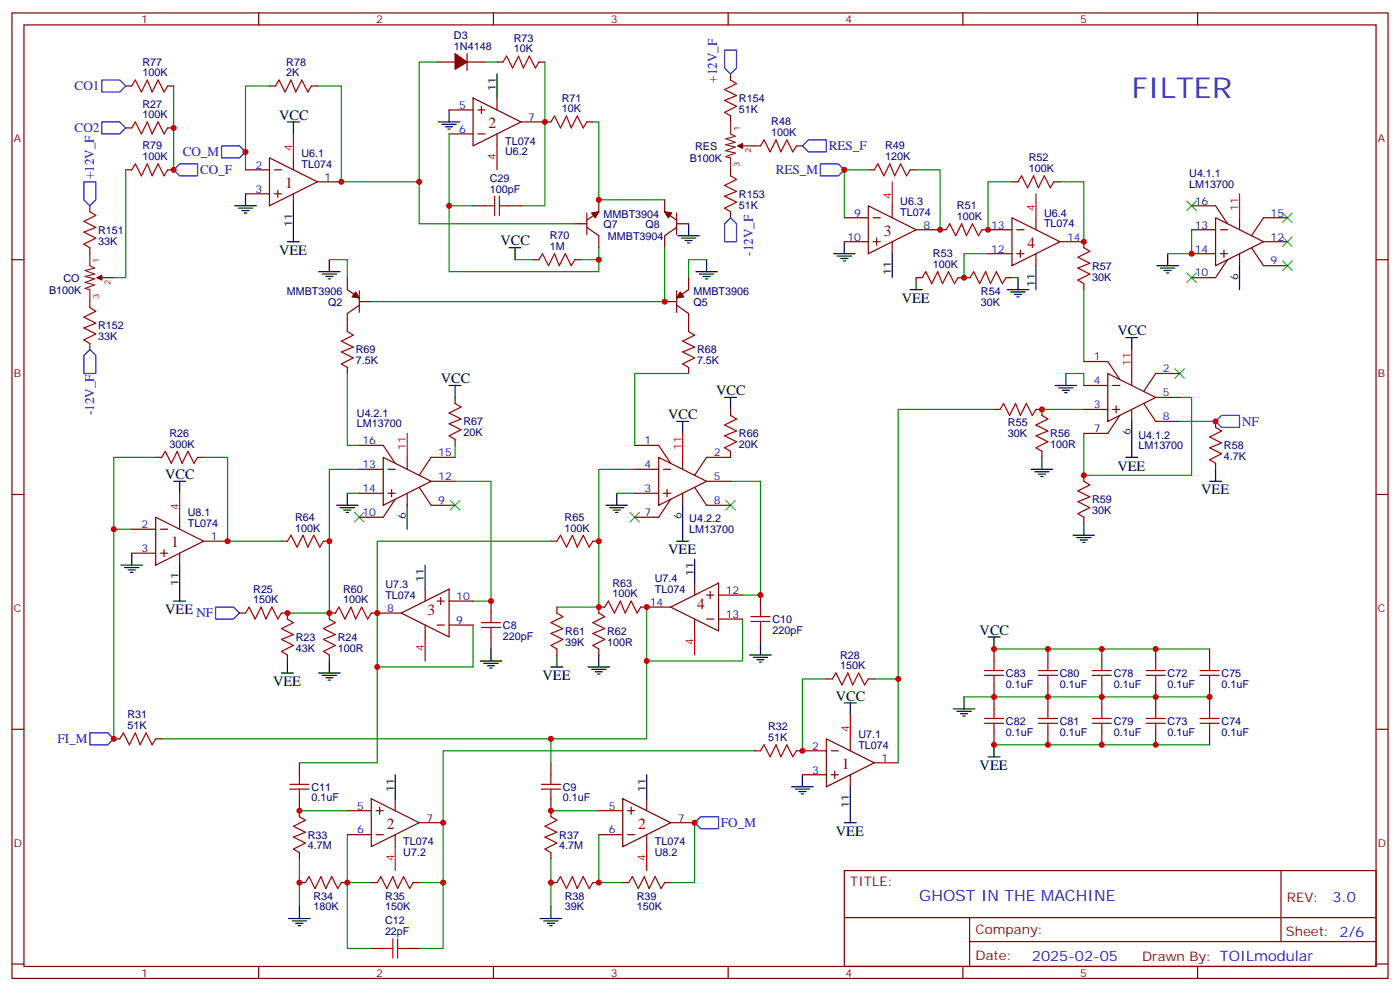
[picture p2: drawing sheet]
<svg xmlns="http://www.w3.org/2000/svg" width="412mm" height="292mm" viewBox="0 0 412 292" stroke-linecap="round" stroke-linejoin="round" font-family="sans-serif">
<g fill="none" stroke="#870000" stroke-width=".35">
<path d="M3.5 3.8h405.4v284.3h-405.4zM7.1 7.3h398.2v277.3h-398.2zM76.2 3.8v3.5M128.8 18.3h5.3M137.6 18.3h5.3M137.6 15.8v4.9M145.3 3.8v3.5M146.4 18.3h1.8M158.7 18.3h1.8M214.5 3.8v3.5M283.6 3.8v3.5M352.8 3.8v3.5"/>
<path d="M37 25.3h1.8M37 37.7h1.8M49.4 25.3h1.8M49.4 37.7h1.8M79.4 25.3h1.7M91.7 25.3h1.8M132.3 39.4h7M132.3 32.4h7M139.3 28.9l14.2 7-14.2 7.1zM140.8 39.4h2.1M140.8 32.4h2.1M141.8 31.3v2.1"/>
<path d="M146.4 28.9v3.5M146.4 39.4v3.6M153.5 35.9h8.8M172.9 35.9h1.7M215.2 21.8v1.8M215.2 34.1v1.8M37 50h1.8M49.4 50h1.8M72.3 50h7.1M72.3 57.1h7.1M79.4 46.5l14.1 7.1-14.1 7zM80.8 50h2.1"/>
<path d="M80.8 57.1h2.1M81.8 56v2.1M86.4 46.5v3.5M86.4 57.1v3.5M93.5 53.6h7M176.4 58.8v3.6l-3.5 2.4M195.8 58.8v3.6l3.5 2.4M215.2 50v1.8M218.7 43h5.3M234.6 43h1.8M255.8 50h1.7M268.1 50h1.8"/>
<path d="M298.1 53.6h1.8M310.4 53.6h1.8M3.5 76.5h3.6M26.5 60.6v1.8M26.5 73v1.7M139.3 60.6h3.6M149.9 60.6h3.6M157 76.5h1.7M169.3 76.5h1.8M169.3 65.9h3.6M172.9 67l3.5 2.4v3.6M172.9 62.7v6.4"/>
<path d="M199.3 65.9h3.5M199.3 62.7v6.4M199.3 67l-3.5 2.4v3.6M215.2 62.4v1.7M248.7 64.1h7.1M248.7 71.2h7.1M255.8 60.6l14.1 7.1-14.1 7zM257.2 64.1h2.1M257.2 71.2h2.1M258.2 70.1v2.1M262.8 60.6v3.5M262.8 71.2v3.5"/>
<path d="M269.9 67.7h8.8M289.3 67.7h8.8M291 74.7h7.1M298.1 64.1l14.1 7.1-14.1 7zM299.5 67.7h2.1M299.5 74.7h2.1M300.6 73.7v2.1M305.2 64.1v3.6M305.2 74.7v3.5M312.2 71.2h7.1v1.8M351 67.7h7.1M351 60.6h7.1l3.5 5.3"/>
<path d="M351 74.7h7.1M358.1 64.1l14.1 7.1-14.1 7zM359.5 67.7h2.1M359.5 74.7h2.1M360.5 73.7v2.1M361.6 76.5l-3.5 5.3h-7.1M365.1 64.1v3.6M365.1 74.7v3.5M368.7 73l3.5 5.2h7M372.2 71.2h7M379.2 64.1h-7l-3.5 5.3M405.3 76.5h3.6"/>
<path d="M26.5 88.8v1.8M30 81.8h3.5M102.3 81.8v3.5l3.5 2.5M105.8 89.9l-3.5 2.5v5.2M105.8 85.7v6.3M105.8 88.8h3.6M195.8 88.8h3.5M199.3 89.9l3.5 2.5v5.2M199.3 85.7v6.3M202.8 81.8v3.5l-3.5 2.5M269.9 81.8h1.7M282.2 81.8h3.6"/>
<path d="M296.3 81.8h1.8M319.3 83.5v1.8M26.5 101.2v1.7M102.3 108.2v1.8M134.1 117.1v1.7M202.8 108.2v1.8M319.3 113.5h7M319.3 106.5h7l3.5 5.3M326.3 110l14.1 7.1-14.1 7zM327.7 113.5h2.1M328.8 119.5v2.1M333.4 110v3.5"/>
<path d="M336.9 118.8l3.5 5.3h7.1M340.4 117.1h7.1M347.5 110h-7.1l-3.5 5.3M45.9 134.7h1.7M58.2 134.7h1.8M105.8 138.2h7.1M105.8 131.2h7.1l3.5 5.3M112.9 134.7l14.1 7-14.1 7.1zM114.3 138.2h2.1M119.9 134.7v3.5M134.1 134.7h-7.1l-3.5 5.3M134.1 129.4v1.8"/>
<path d="M187 138.2h7M187 131.2h7l3.6 5.3M194 134.7l14.1 7-14.1 7.1zM195.4 138.2h2.2M201.1 134.7v3.5M215.2 132.9v1.8h-7.1l-3.5 5.3M215.2 120.6v1.7M292.8 120.6h1.8M305.2 120.6h1.7v1.7M306.9 132.9v1.8M319.3 140v1.7M319.3 120.6h7"/>
<path d="M327.7 120.6h2.1M329.8 122.3l-3.5 5.3h-7M333.4 120.6v3.5M358.1 124.1v1.8M358.1 136.5v1.7M3.5 145.6h3.6M38.8 155.9h7.1M45.9 152.3l14.1 7.1-14.1 7zM47.3 155.9h2.1M52.9 152.3v3.6M60 159.4h7M82.9 159.4h1.8"/>
<path d="M95.2 159.4h1.8M105.8 145.3h7.1M114.3 145.3h2.1M115.4 144.2v2.1M116.4 147l-3.5 5.3h-7.1M119.9 145.3v3.5M123.5 143.5l3.5 5.3h7.1M127 141.7h7.1M162.3 159.4h1.7M174.6 159.4h1.8M187 145.3h7M195.4 145.3h2.2"/>
<path d="M196.5 144.2v2.1M197.6 147l-3.6 5.3h-7M201.1 145.3v3.5M204.6 143.5l3.5 5.3h7.1M208.1 141.7h7.1M319.3 152.3v1.8M405.3 145.6h3.6M38.8 162.9h7.1M47.3 162.9h2.1M48.3 161.9v2.1M52.9 162.9v3.5M125.2 173.5v3.5"/>
<path d="M128.8 177h2.1M129.8 176v2.1M132.3 177h7M144.6 177v3.6M164 178.8v1.8M178.2 178.8h-1.8v1.8M188.7 178.8h8.9M197.6 178.8l14.1-7.1v14.1zM204.6 171.7v3.6M208.1 175.3h2.2M209.2 174.2v2.1M211.7 175.3h7"/>
<path d="M224 175.3v3.5M70.6 180.6h1.7M82.9 180.6h1.8v1.7M84.7 192.9v1.8M97 192.9v1.8M98.8 180.6h-1.8v1.7M109.4 180.6h8.8M118.2 180.6l14.1-7.1v14.1zM125.2 184.1v3.5M128.8 184.1h2.1M132.3 184.1h7M144.6 187.6v3.5"/>
<path d="M164 191.1v1.8M176.4 191.1v1.8M204.6 182.3v3.5M208.1 182.3h2.2M211.7 182.3h7M224 185.8v3.6M243.4 200h1.8M255.8 200h1.7M292.8 191.1v3.6M308.7 191.1v3.6M324.6 191.1v3.6M340.4 191.1v3.6"/>
<path d="M356.3 191.1v3.6M3.5 214.8h3.6M33.5 217.6h1.8M45.9 217.6h1.7M243.4 217.6l14.1 7-14.1 7.1zM250.5 217.6v3.5M292.8 201.7v7.1M292.8 215.8v3.6M308.7 201.7v7.1M308.7 215.8v3.6M324.6 201.7v7.1M324.6 215.8v3.6"/>
<path d="M340.4 201.7v7.1M340.4 215.8v3.6M356.3 201.7v7.1M356.3 215.8v3.6M405.3 214.8h3.6M88.2 224.6v3.6M88.2 235.2v5.3M102.3 238.8h7.1M109.4 235.2l14.1 7.1-14.1 7zM110.8 238.8h2.1M111.8 237.7v2.1M116.4 235.2v3.6"/>
<path d="M162.3 224.6v3.6M162.3 235.2v5.3M176.4 238.8h7M183.4 235.2l14.2 7.1-14.2 7zM184.9 238.8h2.1M185.9 237.7v2.1M190.5 235.2v3.6M222.2 221.1h1.8M234.6 221.1h8.8M236.4 228.2h7M244.8 221.1h2.1M244.8 228.2h2.1"/>
<path d="M245.9 227.1v2.1M250.5 228.2v3.5M257.5 224.6h7.1M88.2 259.9h1.8M88.2 251.1v1.8M100.5 259.9h1.8M102.3 245.8h7.1M109.4 259.9h1.7M110.8 245.8h2.1M116.4 245.8v3.5M121.7 259.9h1.8M123.5 242.3h7"/>
<path d="M162.3 259.9h1.7M162.3 251.1v1.8M174.6 259.9h1.8M176.4 245.8h7M183.4 259.9h1.8M184.9 245.8h2.1M190.5 245.8v3.5M195.8 259.9h1.8M197.6 242.3h7M248.7 256.4h156.6v28.2h-156.6zM377.3 256.4v20.9M109.4 279.3h3.5"/>
<path d="M119.9 279.3h3.6M248.7 270.2h156.5M285.6 277.3h119.6M285.6 270.2v14.2M3.5 283.9h3.6M76.2 284.6v3.5M145.3 284.6v3.5M214.5 284.6v3.5M283.6 284.6v3.5M352.8 284.6v3.5M405.3 283.9h3.6"/>
</g>
<g fill="none" stroke="#000" stroke-width=".35">
<path d="M84.7 35.9h3.5M86.4 35.9v3.5M129.1 35.9h6.4M130.2 36.6h4.2M131.2 37.3h2.1M131.9 38h.7M132.3 32.4v3.5M146.4 21.8v7.1M72.3 57.1v3.5M69.1 60.6h6.4M70.2 61.3h4.2M71.3 62h2.1"/>
<path d="M72 62.7h.7M84.7 71.2h3.5M86.4 60.6v10.6M97 76.5v3.5M149.9 73h3.6M151.7 73v3.5M199.7 69.4h6.3M200.7 70.1h4.3M201.8 70.8h2.1M202.5 71.5h.7M202.8 65.9v3.5M208.1 76.5v3.5"/>
<path d="M245.5 74.7h6.4M246.6 75.4h4.2M247.6 76.1h2.2M248.4 76.8h.7M248.7 71.2v3.5M262.8 74.7v7.1M305.2 78.2v7.1M340.8 78.2h6.3M341.8 79h4.3M342.9 79.7h2.1M344 74.7v3.5M365.1 78.2v7.1"/>
<path d="M93.8 80h6.4M94.9 80.7h4.2M96 81.4h2.1M96.7 82.1h.7M205 80h6.3M206 80.7h4.3M207.1 81.4h2.1M207.8 82.1h.7M268.1 85.3h3.5M269.9 81.8v3.5M296.7 85.3h6.3M297.7 86h4.3"/>
<path d="M298.8 86.7h2.1M299.5 87.4h.7M299.9 81.8v3.5M331.6 99.4h3.5M333.4 99.4v3.5M343.6 80.4h.7M132.3 113.5h3.5M134.1 113.5v3.6M213.4 117.1h3.6M215.2 117.1v3.5M310.8 113.5h6.3M311.9 114.2h4.2"/>
<path d="M312.9 114.9h2.1M313.6 115.6h.7M314 110v3.5M199.3 124.1h3.5M201.1 124.1v3.5M303.7 138.2h6.4M304.8 138.9h4.2M305.9 139.6h2.1M306.9 134.7v3.5M331.6 134.7h3.5M333.4 124.1v10.6M358.1 138.2v3.5"/>
<path d="M51.2 141.7h3.5M52.9 141.7v3.6M99.1 148.8h6.4M100.2 149.5h4.2M101.2 150.2h2.2M102 150.9h.7M102.3 145.3v3.5M119.9 148.8v7.1M178.5 148.8h6.4M179.6 149.5h4.2M180.6 150.2h2.1M181.3 150.9h.7"/>
<path d="M181.7 145.3v3.5M199.3 159.4h3.5M201.1 148.8v10.6M306.6 140.3h.7M316.1 157.6h6.3M317.1 158.3h4.3M318.2 159h2.1M318.9 159.7h.7M319.3 154.1v3.5M356.3 141.7h3.5M35.6 166.4h6.4M36.7 167.1h4.2"/>
<path d="M37.7 167.9h2.2M38.5 168.6h.7M38.8 162.9v3.5M51.2 177h3.5M52.9 166.4v10.6M125.2 166.4v7.1M204.6 164.7v7M82.9 198.2h3.5M84.7 194.7v3.5M93.8 198.2h6.4M94.9 198.9h4.2M96 199.6h2.1"/>
<path d="M97 194.7v3.5M141.5 194.7h6.3M142.5 195.4h4.3M143.6 196.1h2.1M144.3 196.8h.7M144.6 191.1v3.6M162.3 196.4h3.5M164 192.9v3.5M173.2 196.4h6.4M174.3 197.1h4.2M175.3 197.8h2.1M176 198.5h.7"/>
<path d="M176.4 192.9v3.5M220.8 192.9h6.4M221.9 193.6h4.2M223 194.3h2.1M223.7 195h.7M224 189.4v3.5M291 187.6h3.6M292.8 187.6v3.5M96.7 200.3h.7M248.7 207h3.5M250.5 207v3.5M280.8 208.8h6.4"/>
<path d="M281.9 209.5h4.2M282.9 210.2h2.1M283.6 210.9h.7M284 205.2v3.6M292.8 219.4v3.5M116.4 228.2v7M190.5 228.2v7M233.2 231.7h6.3M234.2 232.4h4.3M235.3 233.1h2.1M236 233.8h.7M236.4 228.2v3.5"/>
<path d="M250.5 231.7v10.6M291 222.9h3.6M248.7 242.3h3.5M85 270.5h6.4M86.1 271.2h4.2M87.1 271.9h2.2M87.8 272.6h.7M88.2 267v3.5M159.1 270.5h6.4M160.2 271.2h4.2M161.2 271.9h2.1M161.9 272.6h.7"/>
<path d="M162.3 267v3.5"/>
</g>
<g fill="none" stroke="#00f" stroke-width=".35">
<path d="M213.4 14.7h3.6v5.3l-1.8 1.8-1.8-1.8zM30 23.6h5.3l1.7 1.7-1.7 1.8h-5.3zM30 35.9h5.3l1.7 1.8-1.7 1.7h-5.3zM24.7 53.6h3.5v5.2l-1.7 1.8-1.8-1.8zM51.2 50l1.7-1.7h5.3v3.5h-5.3zM65.3 43h5.3l1.7 1.7-1.7 1.8h-5.3zM236.4 43l1.7-1.8h5.3v3.5h-5.3zM241.7 48.3h5.2l1.8 1.7-1.8 1.8h-5.2zM215.2 64.1l1.8 1.8v5.3h-3.6v-5.3zM26.5 102.9l1.7 1.8v5.3h-3.5v-5.3zM358.1 124.1l1.7-1.8h5.3v3.6h-5.3zM63.5 178.8h5.3l1.8 1.8-1.8 1.7h-5.3z"/>
<path d="M26.5 215.8h5.2l1.8 1.8-1.8 1.8h-5.2zM204.6 242.3l1.8-1.8h5.3v3.6h-5.3z"/>
</g>
<g fill="none" stroke="#a10000" stroke-width=".35">
<path d="M148.2 18.3l1-1.8 1.8 3.5 1.8-3.5 1.4 3.5 1.7-3.5 1.8 3.5 1-1.7M38.8 25.3l1.1-1.7 1.7 3.5 1.8-3.5 1.4 3.5 1.8-3.5 1.7 3.5 1.1-1.8M38.8 37.7l1.1-1.8 1.7 3.5 1.8-3.5 1.4 3.5 1.8-3.5 1.7 3.5 1.1-1.7M81.1 25.3l1.1-1.7 1.8 3.5 1.7-3.5 1.4 3.5 1.8-3.5 1.8 3.5 1-1.8M162.3 35.9l1-1.8 1.8 3.6 1.8-3.6 1.4 3.6 1.7-3.6 1.8 3.6 1.1-1.8M215.2 23.6l1.8 1-3.6 1.8 3.6 1.8-3.6 1.4 3.6 1.7-3.6 1.8 1.8 1M38.8 50l1.1-1.7 1.7 3.5 1.8-3.5 1.4 3.5 1.8-3.5 1.7 3.5 1.1-1.8M145.7 57.8v5.6M147.1 57.8v5.6M215.2 51.8l1.8 1-3.6 1.8 3.6 1.8-3.6 1.4 3.6 1.7-3.6 1.8 1.8 1.1M224 43l1.1-1.8 1.7 3.5 1.8-3.5 1.4 3.5 1.8-3.5 1.7 3.5 1.1-1.7M257.5 50l1.1-1.7 1.7 3.5 1.8-3.5 1.4 3.5 1.8-3.5 1.8 3.5 1-1.8"/>
<path d="M299.9 53.6l1-1.8 1.8 3.5 1.7-3.5 1.5 3.5 1.7-3.5 1.8 3.5 1-1.7M26.5 62.4l1.7 1-3.5 1.8 3.5 1.8-3.5 1.4 3.5 1.7-3.5 1.8 1.8 1.1M142.9 60.6h2.8M147.1 60.6h2.8M158.7 76.5l1.1-1.8 1.8 3.5 1.7-3.5 1.4 3.5 1.8-3.5 1.8 3.5 1-1.7M278.7 67.7l1.1-1.8 1.7 3.5 1.8-3.5 1.4 3.5 1.8-3.5 1.7 3.5 1.1-1.7M319.3 73l1.7 1-3.5 1.8 3.5 1.7-3.5 1.5 3.5 1.7-3.5 1.8 1.8 1M26.5 90.6l1.7 1.1-3.5 1.7 3.5 1.8-3.5 1.4 3.5 1.8-3.5 1.7 1.8 1.1M102.3 97.6l1.8 1.1-3.6 1.8 3.6 1.7-3.6 1.4 3.6 1.8-3.6 1.8 1.8 1M202.8 97.6l1.8 1.1-3.5 1.8 3.5 1.7-3.5 1.4 3.5 1.8-3.5 1.8 1.7 1M271.6 81.8l1.1-1.8 1.8 3.5 1.7-3.5 1.4 3.5 1.8-3.5 1.8 3.5 1-1.7M285.8 81.8l1-1.8 1.8 3.5 1.7-3.5 1.4 3.5 1.8-3.5 1.8 3.5 1-1.7"/>
<path d="M134.1 118.8l1.7 1.1-3.5 1.7 3.5 1.8-3.5 1.4 3.5 1.8-3.5 1.7 1.8 1.1M47.6 134.7l1.1-1.8 1.7 3.6 1.8-3.6 1.4 3.6 1.8-3.6 1.7 3.6 1.1-1.8M215.2 122.3l1.8 1.1-3.6 1.8 3.6 1.7-3.6 1.4 3.6 1.8-3.6 1.8 1.8 1M294.6 120.6l1-1.8 1.8 3.5 1.8-3.5 1.4 3.5 1.7-3.5 1.8 3.5 1.1-1.7M306.9 122.3l1.8 1.1-3.5 1.8 3.5 1.7-3.5 1.4 3.5 1.8-3.5 1.8 1.7 1M358.1 125.9l1.7 1-3.5 1.8 3.5 1.8-3.5 1.4 3.5 1.7-3.5 1.8 1.8 1.1M84.7 159.4l1-1.8 1.8 3.5 1.8-3.5 1.4 3.5 1.7-3.5 1.8 3.5 1-1.7M164 159.4l1.1-1.8 1.8 3.5 1.7-3.5 1.4 3.5 1.8-3.5 1.8 3.5 1-1.7M319.3 141.7l1.7 1.1-3.5 1.8 3.5 1.7-3.5 1.4 3.5 1.8-3.5 1.8 1.8 1M178.2 178.8l1-1.8 1.8 3.6 1.7-3.6 1.4 3.6 1.8-3.6 1.8 3.6 1-1.8M224 178.8v2.8M72.3 180.6l1.1-1.8 1.7 3.5 1.8-3.5 1.4 3.5 1.8-3.5 1.7 3.5 1.1-1.7"/>
<path d="M84.7 182.3l1.7 1.1-3.5 1.7 3.5 1.8-3.5 1.4 3.5 1.8-3.5 1.7 1.8 1.1M97 182.3l1.8 1.1-3.6 1.7 3.6 1.8-3.6 1.4 3.6 1.8-3.6 1.7 1.8 1.1M98.8 180.6l1-1.8 1.8 3.5 1.8-3.5 1.4 3.5 1.7-3.5 1.8 3.5 1.1-1.7M141.8 183.4h5.7M141.8 184.8h5.7M144.6 180.6v2.8M144.6 184.8v2.8M164 180.6l1.8 1-3.5 1.8 3.5 1.7-3.5 1.4 3.5 1.8-3.5 1.8 1.7 1M176.4 180.6l1.8 1-3.6 1.8 3.6 1.7-3.6 1.4 3.6 1.8-3.6 1.8 1.8 1M221.2 181.6h5.6M221.2 183h5.6M224 183v2.8"/>
<path d="M245.2 200l1-1.8 1.8 3.5 1.8-3.5 1.4 3.5 1.7-3.5 1.8 3.5 1.1-1.7M290 197.5h5.6M290 198.9h5.6M292.8 194.7v2.8M292.8 198.9v2.8M305.9 197.5h5.6M305.9 198.9h5.6M308.7 194.7v2.8M308.7 198.9v2.8M321.7 197.5h5.7M321.7 198.9h5.7M324.6 194.7v2.8"/>
<path d="M324.6 198.9v2.8M337.6 197.5h5.7M337.6 198.9h5.7M340.4 194.7v2.8M340.4 198.9v2.8M353.5 197.5h5.6M353.5 198.9h5.6M356.3 194.7v2.8M356.3 198.9v2.8M35.3 217.6l1-1.8 1.8 3.6 1.8-3.6 1.4 3.6 1.7-3.6 1.8 3.6 1.1-1.8M290 211.6h5.6M290 213h5.6"/>
<path d="M292.8 208.8v2.8M292.8 213v2.8M305.9 211.6h5.6M305.9 213h5.6M308.7 208.8v2.8M308.7 213v2.8M321.7 211.6h5.7M321.7 213h5.7M324.6 208.8v2.8M324.6 213v2.8M337.6 211.6h5.7M337.6 213h5.7"/>
<path d="M340.4 208.8v2.8M340.4 213v2.8M353.5 211.6h5.6M353.5 213h5.6M356.3 208.8v2.8M356.3 213v2.8M85.4 231h5.6M85.4 232.4h5.6M88.2 228.2v2.8M88.2 232.4v2.8M159.5 231h5.6M159.5 232.4h5.6"/>
<path d="M162.3 228.2v2.8M162.3 232.4v2.8M224 221.1l1.1-1.7 1.7 3.5 1.8-3.5 1.4 3.5 1.8-3.5 1.7 3.5 1.1-1.8M88.2 240.5l1.8 1.1-3.6 1.7 3.6 1.8-3.6 1.4 3.6 1.8-3.6 1.7 1.8 1.1M90 259.9l1-1.7 1.8 3.5 1.7-3.5 1.5 3.5 1.7-3.5 1.8 3.5 1-1.8M111.1 259.9l1.1-1.7 1.7 3.5 1.8-3.5 1.4 3.5 1.8-3.5 1.7 3.5 1.1-1.8M162.3 240.5l1.7 1.1-3.5 1.7 3.5 1.8-3.5 1.4 3.5 1.8-3.5 1.7 1.8 1.1M164 259.9l1.1-1.7 1.8 3.5 1.7-3.5 1.4 3.5 1.8-3.5 1.8 3.5 1-1.8M185.2 259.9l1.1-1.7 1.7 3.5 1.8-3.5 1.4 3.5 1.8-3.5 1.7 3.5 1.1-1.8M112.9 279.3h2.8M115.7 276.5v5.7M117.1 279.3h2.8"/>
<path d="M117.1 276.5v5.7"/>
</g>
<g fill="none" stroke="#008700" stroke-width=".35">
<path d="M128.8 18.3h-5.3v47.6h45.8M142.9 18.3h3.5M160.5 18.3v42.3h-7M51.2 25.3v24.7M79.4 25.3h-7.1v24.7M93.5 25.3h7v28.3h23M132.3 39.4v21.2h7M174.6 35.9h1.8v22.9h19.4M37 50v31.8h-3.5M255.8 50h-7.1v14.1M269.9 50h7v17.7M298.1 53.6h-7.1v14.1"/>
<path d="M312.2 53.6h7.1v17.6M97 76.5h5.3v5.3M132.3 60.6v19.4h44.1v-7M151.7 76.5h5.3M171.1 76.5h5.3M195.8 73v15.8h-86.4M208.1 76.5h-5.3v5.3M291 74.7h-7v7.1M351 67.7v7h-7M298.1 81.8h1.8M319.3 85.3v21.2M102.3 110v21.2h3.5"/>
<path d="M202.8 110h-15.8v21.2M314 110h5.3v3.5M347.5 117.1h3.5v22.9h-31.7v-12.4M45.9 134.7h-12.4v82.9M60 134.7h7v24.7h15.9M105.8 138.2h-8.8v42.4h-12.3M134.1 131.2v3.5M187 138.2h-10.6v40.6h-12.4M292.8 120.6h-28.2v79.4M306.9 120.6h12.4M347.5 124.1h10.6M33.5 155.9h5.3"/>
<path d="M102.3 145.3h3.5M134.1 141.7h10.5v35.3h-5.3M162.3 159.4h-51.2v37h28.2v-12.3M181.7 145.3h5.3M215.2 141.7h8.8v33.6h-5.3M190.5 178.8v15.9h28.2v-12.4M111.1 196.4v28.2h-22.9M190.5 194.7v22.9h-142.9M243.4 200h-7v21.1M257.5 200h7.1v24.6M292.8 191.1h63.5M162.3 217.6v7"/>
<path d="M284 205.2h72.3M292.8 219.4h63.5M88.2 238.8h14.1M162.3 238.8h14.1M222.2 221.1h-91.7v38.8h-7M88.2 252.9v14.1M102.3 259.9v19.4h7.1M102.3 245.8v14.1h7.1M130.5 259.9v19.4h-7M162.3 252.9v14.1M176.4 245.8v14.1h7M204.6 242.3v17.6h-7"/>
</g>
<g fill="#870000" stroke="#870000" stroke-width=".35">
<path d="M134.1 15.8l3.5 2.5-3.5 2.1z"/>
<path d="M174.3 62.7l2.1-.3-1.1 1.7z"/>
<path d="M195.8 62.4l2.1 .3-1.1 1.4z"/>
<path d="M104.8 86l1 1.8-2.1-.4z"/>
<path d="M200.4 86l1 1.4-2.1 .4z"/>
<path d="M28.6 81.8l1.4-.7v1.4z"/>
<path d="M217.3 43l1.4-.7v1.4z"/>
</g>
<g fill="none" stroke="#3c3" stroke-width=".35">
<path d="M349.6 59.2l2.8 2.8M352.4 59.2l-2.8 2.8M377.8 62.7l2.8 2.8M377.8 69.8l2.8 2.8M377.8 76.8l2.8 2.9M380.6 76.8l-2.8 2.9M380.6 62.7l-2.8 2.8M380.6 69.8l-2.8 2.8M349.6 80.4l2.8 2.8M352.4 80.4l-2.8 2.8M346.1 108.6l2.8 2.8M348.9 108.6l-2.8 2.8"/>
<path d="M104.4 150.9l2.8 2.8M107.2 150.9l-2.8 2.8M132.6 147.4l2.9 2.8M135.5 147.4l-2.9 2.8M185.6 150.9l2.8 2.8M188.4 150.9l-2.8 2.8M213.8 147.4l2.8 2.8M216.6 147.4l-2.8 2.8"/>
</g>
<path d="M215.2 35.9v3.5l1.4 .7-2.8 .8 2.8 1-2.8 .7 2.8 .7-2.8 1.1 2.8 .7-2.8 1 1.4 .4v3.5M217.3 43h1.4M26.5 74.7v3.5l1.4 .8-2.9 .7 2.9 1-2.9 .7 2.9 .7-2.9 1.1 2.9 .7-2.9 1 1.5 .4v3.5M28.6 81.8h1.4" fill="none" stroke="#8c2424" stroke-width=".35"/>
<g fill="none" stroke="#f00" stroke-width=".35">
<path d="M86.4 39.4v7.1M146.4 43v7M262.8 53.6v7M305.2 57.1v7M365.1 57.1v7M333.4 102.9v7.1M119.9 127.6v7.1M201.1 127.6v7.1M52.9 145.3v7M125.2 187.6v7.1M204.6 185.8v7.1M250.5 210.5v7.1"/>
<path d="M116.4 249.3v7.1M190.5 249.3v7.1"/>
</g>
<g fill="#c00">
<circle cx="284" cy="81.8" r=".88"/>
<circle cx="162.3" cy="259.9" r=".88"/>
<circle cx="176.4" cy="259.9" r=".88"/>
<circle cx="130.5" cy="259.9" r=".88"/>
<circle cx="102.3" cy="259.9" r=".88"/>
<circle cx="88.2" cy="259.9" r=".88"/>
<circle cx="190.5" cy="194.7" r=".88"/>
<circle cx="97" cy="180.6" r=".88"/>
<circle cx="84.7" cy="180.6" r=".88"/>
<circle cx="176.4" cy="178.8" r=".88"/>
<circle cx="111.1" cy="180.6" r=".88"/>
<circle cx="176.4" cy="76.5" r=".88"/>
<circle cx="132.3" cy="60.6" r=".88"/>
<circle cx="160.5" cy="35.9" r=".88"/>
<circle cx="123.5" cy="53.6" r=".88"/>
<circle cx="176.4" cy="58.8" r=".88"/>
<circle cx="97" cy="159.4" r=".88"/>
<circle cx="195.8" cy="88.8" r=".88"/>
<circle cx="306.9" cy="120.6" r=".88"/>
<circle cx="358.1" cy="124.1" r=".88"/>
<circle cx="319.3" cy="140" r=".88"/>
<circle cx="162.3" cy="238.8" r=".88"/>
<circle cx="162.3" cy="217.6" r=".88"/>
<circle cx="88.2" cy="238.8" r=".88"/>
<circle cx="111.1" cy="196.4" r=".88"/>
<circle cx="292.8" cy="219.4" r=".88"/>
<circle cx="292.8" cy="191.1" r=".88"/>
<circle cx="340.4" cy="219.4" r=".88"/>
<circle cx="324.6" cy="219.4" r=".88"/>
<circle cx="308.7" cy="219.4" r=".88"/>
<circle cx="340.4" cy="191.1" r=".88"/>
<circle cx="324.6" cy="191.1" r=".88"/>
<circle cx="308.7" cy="191.1" r=".88"/>
<circle cx="340.4" cy="205.2" r=".88"/>
<circle cx="356.3" cy="205.2" r=".88"/>
<circle cx="324.6" cy="205.2" r=".88"/>
<circle cx="308.7" cy="205.2" r=".88"/>
<circle cx="292.8" cy="205.2" r=".88"/>
<circle cx="100.5" cy="53.6" r=".88"/>
<circle cx="276.9" cy="67.7" r=".88"/>
<circle cx="319.3" cy="71.2" r=".88"/>
<circle cx="291" cy="67.7" r=".88"/>
<circle cx="236.4" cy="221.1" r=".88"/>
<circle cx="130.5" cy="242.3" r=".88"/>
<circle cx="190.5" cy="178.8" r=".88"/>
<circle cx="67" cy="159.4" r=".88"/>
<circle cx="351" cy="74.7" r=".88"/>
<circle cx="144.6" cy="177" r=".88"/>
<circle cx="224" cy="175.3" r=".88"/>
<circle cx="264.6" cy="200" r=".88"/>
<circle cx="176.4" cy="159.4" r=".88"/>
<circle cx="204.6" cy="242.3" r=".88"/>
<circle cx="248.7" cy="50" r=".88"/>
<circle cx="51.2" cy="37.7" r=".88"/>
<circle cx="51.2" cy="50" r=".88"/>
<circle cx="72.3" cy="44.7" r=".88"/>
<circle cx="33.5" cy="155.9" r=".88"/>
<circle cx="33.5" cy="217.6" r=".88"/>
</g>
<text font-size="8.5" fill="#00f" x="333.4" y="28.9">FILTER</text>
<g font-size="4.6" fill="#800">
<text x="143.9" y="37.7">2</text>
<text x="84" y="55.3">1</text>
<text x="260.3" y="69.4">3</text>
<text x="302.7" y="73">4</text>
<text x="50.4" y="161.1">1</text>
<text x="205.3" y="179.4">4</text>
<text x="125.9" y="181.1">3</text>
<text x="248" y="226.4">1</text>
<text x="113.9" y="244.1">2</text>
<text x="188" y="244.1">2</text>
</g>
<text font-size="4.6" fill="#00f" x="270.8" y="265.4">GHOST IN THE MACHINE</text>
<g font-size="4.2">
<text x="82.2" y="35.2">VCC</text>
<text x="82.2" y="75.1">VEE</text>
<text x="147.5" y="72.2">VCC</text>
<text x="265.6" y="89.2">VEE</text>
<text x="329.1" y="98.7">VCC</text>
<text x="129.8" y="112.8">VCC</text>
<text x="211" y="116.3">VCC</text>
<text x="196.8" y="123.4">VCC</text>
<text x="48.7" y="141">VCC</text>
<text x="329.1" y="138.6">VEE</text>
<text x="353.8" y="145.6">VEE</text>
<text x="196.8" y="163.3">VEE</text>
<text x="48.7" y="180.9">VEE NF</text>
<text x="288.6" y="186.9">VCC</text>
<text x="80.4" y="202.1">VEE</text>
<text x="159.8" y="200.3">VEE</text>
<text x="246.2" y="206.3">VCC</text>
<text x="288.6" y="226.8">VEE</text>
<text x="246.2" y="246.2">VEE</text>
</g>
<g font-size="4.2" fill="#00f">
<text x="392.5" y="265.7">3.0</text>
<text x="304" y="283">2025-02-05</text>
</g>
<g font-size="3.9" fill="#00f">
<text x="22" y="26.6">CO1</text>
<text x="211.1" y="24.3" transform="rotate(-90 211.1 24.3)">+12V_F</text>
<text x="22" y="38.9">CO2</text>
<text x="53.8" y="46">CO_M</text>
<text x="244.1" y="44.2">RES_F</text>
<text x="27.6" y="52.8" transform="rotate(-90 27.6 52.8)">+12V_F</text>
<text x="58.9" y="51.1">CO_F</text>
<text x="228.5" y="51.3">RES_M</text>
<text x="221.7" y="75.3" transform="rotate(-90 221.7 75.3)">-12V_F</text>
<text x="27.7" y="122.3" transform="rotate(-90 27.7 122.3)">-12V_F</text>
<text x="365.9" y="125.4">NF</text>
<text x="16.9" y="218.9">FI_M</text>
<text x="212.4" y="243.5">FO_M</text>
</g>
<g font-size="3.9" fill="#800">
<text x="250.5" y="261">TITLE:</text>
<text x="379.1" y="265.7">REV:</text>
<text x="287.4" y="275.2">Company:</text>
<text x="378.7" y="275.8">Sheet: 2/6</text>
<text x="287.4" y="282.9">Date:</text>
<text x="336.4" y="282.9">Drawn By: TOILmodular</text>
</g>
<g font-size="3.2" fill="#800">
<text x="41.6" y="6.8">1</text>
<text x="110.8" y="6.8">2</text>
<text x="179.9" y="6.8">3</text>
<text x="249.1" y="6.8">4</text>
<text x="318.2" y="6.8">5</text>
<text x="4.1" y="41.9">A</text>
<text x="405.9" y="41.9">A</text>
<text x="4.1" y="111.1">B</text>
<text x="405.9" y="111.1">B</text>
<text x="4.1" y="180.2">C</text>
<text x="405.9" y="180.2">C</text>
<text x="4.1" y="249.3">D</text>
<text x="405.9" y="249.3">D</text>
<text x="41.6" y="287.6">1</text>
<text x="110.8" y="287.6">2</text>
<text x="179.9" y="287.6">3</text>
<text x="249.1" y="287.6">4</text>
<text x="318.2" y="287.6">5</text>
</g>
<g font-size="3.2" fill="#000080">
<text x="133.7" y="11.6">D3</text>
<text x="133.7" y="14.7">1N4148</text>
<text x="151.4" y="15.5">10K</text>
<text x="151.4" y="12.3">R73</text>
<text x="42" y="22.5">100K</text>
<text x="42" y="19.3">R77</text>
<text x="84.3" y="22.5">2K</text>
<text x="84.3" y="19.3">R78</text>
<text x="165.5" y="29.9">R71</text>
<text x="217.7" y="30">R154</text>
<text x="42" y="34.9">100K</text>
<text x="42" y="31.7">R27</text>
<text x="165.5" y="33.1">10K</text>
<text x="217.7" y="33.2">51K</text>
<text x="227.2" y="40.1">100K</text>
<text x="227.2" y="37">R48</text>
<text x="42" y="47.2">100K</text>
<text x="42" y="44">R79</text>
<text x="88.8" y="46.2">U6.1</text>
<text x="148.8" y="42.6">TL074</text>
<text x="148.8" y="45.8">U6.2</text>
<text x="203.2" y="47.6">B100K</text>
<text x="204.8" y="44.1">RES</text>
<text x="260.7" y="47.2">120K</text>
<text x="260.7" y="44">R49</text>
<text x="303" y="47.5">R52</text>
<text x="88.8" y="49.4">TL074</text>
<text x="144.3" y="53.6">C29</text>
<text x="303" y="50.7">100K</text>
<text x="350.3" y="52.1">U4.1.1</text>
<text x="144.3" y="56.7">100pF</text>
<text x="217.7" y="58.2">R153</text>
<text x="350.3" y="55.3">LM13700</text>
<text x="177.8" y="64.1">MMBT3904</text>
<text x="217.7" y="61.4">51K</text>
<text x="265.2" y="63.5">TL074</text>
<text x="265.2" y="60.3">U6.3</text>
<text x="281.9" y="64.8">100K</text>
<text x="281.9" y="61.7">R51</text>
<text x="307.5" y="63.8">U6.4</text>
<text x="28.9" y="68.8">R151</text>
<text x="161.9" y="70.5">R70</text>
<text x="177.8" y="67.2">Q7</text>
<text x="179.1" y="70.6">MMBT3904</text>
<text x="190.1" y="67.2">Q8</text>
<text x="307.5" y="67">TL074</text>
<text x="28.9" y="72">33K</text>
<text x="161.9" y="73.7">1M</text>
<text x="274.8" y="75.8">R53</text>
<text x="18.7" y="82.9">CO</text>
<text x="274.8" y="79">100K</text>
<text x="321.7" y="82.6">30K</text>
<text x="321.7" y="79.4">R57</text>
<text x="14.5" y="86.4">B100K</text>
<text x="84.5" y="87">MMBT3906</text>
<text x="204.3" y="87">MMBT3906</text>
<text x="289" y="90">30K</text>
<text x="289" y="86.8">R54</text>
<text x="96.7" y="90.2">Q2</text>
<text x="204.3" y="90.2">Q5</text>
<text x="28.9" y="100.2">33K</text>
<text x="28.9" y="97">R152</text>
<text x="104.8" y="107.3">7.5K</text>
<text x="104.8" y="104.1">R69</text>
<text x="205.3" y="107.3">7.5K</text>
<text x="205.3" y="104.1">R68</text>
<text x="105.1" y="125.9">LM13700</text>
<text x="105.1" y="122.7">U4.2.1</text>
<text x="136.5" y="125.2">R67</text>
<text x="296.9" y="125.6">R55</text>
<text x="49.9" y="131.9">300K</text>
<text x="49.9" y="128.7">R26</text>
<text x="136.5" y="128.5">20K</text>
<text x="217.7" y="132">20K</text>
<text x="217.7" y="128.8">R66</text>
<text x="296.9" y="128.8">30K</text>
<text x="309.4" y="132">100R</text>
<text x="309.4" y="128.8">R56</text>
<text x="335.3" y="129.1">U4.1.2</text>
<text x="335.3" y="132.3">LM13700</text>
<text x="360.5" y="135.5">4.7K</text>
<text x="360.5" y="132.3">R58</text>
<text x="321.7" y="148.2">R59</text>
<text x="55.3" y="155.2">TL074</text>
<text x="55.3" y="152">U8.1</text>
<text x="86.9" y="153.4">R64</text>
<text x="166.3" y="153.4">R65</text>
<text x="203" y="153.8">U4.2.2</text>
<text x="321.7" y="151.4">30K</text>
<text x="86.9" y="156.6">100K</text>
<text x="166.3" y="156.6">100K</text>
<text x="203" y="157">LM13700</text>
<text x="113.5" y="173.2">U7.3</text>
<text x="180.4" y="172.8">R63</text>
<text x="192.9" y="171.4">U7.4</text>
<text x="74.6" y="177.7">150K</text>
<text x="74.6" y="174.6">R25</text>
<text x="101" y="177.7">100K</text>
<text x="101" y="174.6">R60</text>
<text x="113.5" y="176.4">TL074</text>
<text x="180.4" y="176">100K</text>
<text x="192.9" y="174.6">TL074</text>
<text x="148.2" y="185.2">C8</text>
<text x="227.5" y="183.4">C10</text>
<text x="87.1" y="192">43K</text>
<text x="87.1" y="188.7">R23</text>
<text x="99.5" y="192">100R</text>
<text x="99.5" y="188.7">R24</text>
<text x="148.2" y="188.4">220pF</text>
<text x="166.5" y="190.2">39K</text>
<text x="166.5" y="187">R61</text>
<text x="178.9" y="190.2">100R</text>
<text x="178.9" y="187">R62</text>
<text x="227.5" y="186.6">220pF</text>
<text x="247.5" y="197.1">150K</text>
<text x="247.5" y="194">R28</text>
<text x="296.3" y="202.5">0.1uF</text>
<text x="296.3" y="199.3">C83</text>
<text x="312.2" y="202.5">0.1uF</text>
<text x="312.2" y="199.3">C80</text>
<text x="328.1" y="202.5">0.1uF</text>
<text x="328.1" y="199.3">C78</text>
<text x="344" y="202.5">0.1uF</text>
<text x="344" y="199.3">C72</text>
<text x="359.8" y="202.5">0.1uF</text>
<text x="359.8" y="199.3">C75</text>
<text x="37.5" y="214.8">51K</text>
<text x="37.5" y="211.6">R31</text>
<text x="226.3" y="215.1">R32</text>
<text x="296.3" y="213.4">C82</text>
<text x="312.2" y="213.4">C81</text>
<text x="328.1" y="213.4">C79</text>
<text x="344" y="213.4">C73</text>
<text x="359.8" y="213.4">C74</text>
<text x="226.3" y="218.3">51K</text>
<text x="252.9" y="220.5">TL074</text>
<text x="252.9" y="217.3">U7.1</text>
<text x="296.3" y="216.6">0.1uF</text>
<text x="312.2" y="216.6">0.1uF</text>
<text x="328.1" y="216.6">0.1uF</text>
<text x="344" y="216.6">0.1uF</text>
<text x="359.8" y="216.6">0.1uF</text>
<text x="91.7" y="232.8">C11</text>
<text x="165.8" y="232.8">C9</text>
<text x="91.7" y="236">0.1uF</text>
<text x="165.8" y="236">0.1uF</text>
<text x="90.7" y="250.1">4.7M</text>
<text x="90.7" y="247">R33</text>
<text x="118.8" y="248.9">TL074</text>
<text x="164.7" y="250.1">4.7M</text>
<text x="164.7" y="247">R37</text>
<text x="192.9" y="248.9">TL074</text>
<text x="118.8" y="252.2">U7.2</text>
<text x="192.9" y="252.2">U8.2</text>
<text x="92.3" y="268.1">180K</text>
<text x="92.3" y="265">R34</text>
<text x="113.5" y="268.1">150K</text>
<text x="113.5" y="265">R35</text>
<text x="166.4" y="268.1">39K</text>
<text x="166.4" y="265">R38</text>
<text x="187.6" y="268.1">150K</text>
<text x="187.6" y="265">R39</text>
<text x="113.4" y="275.4">22pF</text>
<text x="113.4" y="272.2">C12</text>
</g>
<g font-size="3.2">
<text x="146" y="26.7" transform="rotate(-90 146 26.7)">11</text>
<text x="86.1" y="66.8" transform="rotate(-90 86.1 66.8)">11</text>
<text x="262.5" y="80.9" transform="rotate(-90 262.5 80.9)">11</text>
<text x="364.8" y="82.4" transform="rotate(-90 364.8 82.4)">6</text>
<text x="304.8" y="84.4" transform="rotate(-90 304.8 84.4)">11</text>
<text x="333" y="128.2" transform="rotate(-90 333 128.2)">6</text>
<text x="119.6" y="152.9" transform="rotate(-90 119.6 152.9)">6</text>
<text x="200.7" y="152.9" transform="rotate(-90 200.7 152.9)">6</text>
<text x="52.6" y="172.6" transform="rotate(-90 52.6 172.6)">11</text>
<text x="124.9" y="171.4" transform="rotate(-90 124.9 171.4)">11</text>
<text x="204.3" y="169.6" transform="rotate(-90 204.3 169.6)">11</text>
<text x="116.1" y="233.1" transform="rotate(-90 116.1 233.1)">11</text>
<text x="190.1" y="233.1" transform="rotate(-90 190.1 233.1)">11</text>
<text x="250.1" y="237.9" transform="rotate(-90 250.1 237.9)">11</text>
</g>
<g font-size="3.2" fill="#00f">
<text x="135.2" y="32">5</text>
<text x="155.6" y="35.6">7</text>
<text x="135.2" y="39.1">6</text>
<text x="75.2" y="49.7">2</text>
<text x="95.6" y="53.2">1</text>
<text x="75.2" y="56.7">3</text>
<text x="251.6" y="63.8">9</text>
<text x="351.9" y="60.3">16</text>
<text x="374.3" y="63.8">15</text>
<text x="249.6" y="70.8">10</text>
<text x="272" y="67.3">8</text>
<text x="291.9" y="67.3">13</text>
<text x="314.3" y="70.8">14</text>
<text x="351.9" y="67.3">13</text>
<text x="374.3" y="70.8">12</text>
<text x="291.9" y="74.4">12</text>
<text x="351.9" y="74.4">14</text>
<text x="374.3" y="77.9">9</text>
<text x="351.9" y="81.4">10</text>
<text x="322.2" y="106.1">1</text>
<text x="322.2" y="113.2">4</text>
<text x="342.5" y="109.6">2</text>
<text x="342.5" y="116.7">5</text>
<text x="322.2" y="120.2">3</text>
<text x="342.5" y="123.8">8</text>
<text x="106.7" y="130.8">16</text>
<text x="189.9" y="130.8">1</text>
<text x="322.2" y="127.3">7</text>
<text x="106.7" y="137.9">13</text>
<text x="129.1" y="134.3">15</text>
<text x="189.9" y="137.9">4</text>
<text x="210.3" y="134.3">2</text>
<text x="129.1" y="141.4">12</text>
<text x="210.3" y="141.4">5</text>
<text x="106.7" y="144.9">14</text>
<text x="129.1" y="148.4">9</text>
<text x="189.9" y="144.9">3</text>
<text x="210.3" y="148.4">8</text>
<text x="41.7" y="155.5">2</text>
<text x="106.7" y="152">10</text>
<text x="189.9" y="152">7</text>
<text x="62.1" y="159">1</text>
<text x="41.7" y="162.6">3</text>
<text x="134.4" y="176.7">10</text>
<text x="191.4" y="178.4">14</text>
<text x="213.8" y="174.9">12</text>
<text x="114" y="180.2">8</text>
<text x="134.4" y="183.7">9</text>
<text x="213.8" y="182">13</text>
<text x="239.3" y="220.8">2</text>
<text x="239.3" y="227.8">3</text>
<text x="259.6" y="224.3">1</text>
<text x="105.2" y="238.4">5</text>
<text x="179.3" y="238.4">5</text>
<text x="105.2" y="245.5">6</text>
<text x="125.6" y="241.9">7</text>
<text x="179.3" y="245.5">6</text>
<text x="199.7" y="241.9">7</text>
</g>
<g font-size="3.2" fill="#f00">
<text x="86.1" y="44.4" transform="rotate(-90 86.1 44.4)">4</text>
<text x="146" y="47.1" transform="rotate(-90 146 47.1)">4</text>
<text x="262.5" y="58.5" transform="rotate(-90 262.5 58.5)">4</text>
<text x="304.8" y="62" transform="rotate(-90 304.8 62)">4</text>
<text x="364.8" y="62" transform="rotate(-90 364.8 62)">11</text>
<text x="333" y="107.9" transform="rotate(-90 333 107.9)">11</text>
<text x="119.6" y="132.6" transform="rotate(-90 119.6 132.6)">11</text>
<text x="200.7" y="132.6" transform="rotate(-90 200.7 132.6)">11</text>
<text x="52.6" y="150.2" transform="rotate(-90 52.6 150.2)">4</text>
<text x="124.9" y="191.7" transform="rotate(-90 124.9 191.7)">4</text>
<text x="204.3" y="190" transform="rotate(-90 204.3 190)">4</text>
<text x="250.1" y="215.5" transform="rotate(-90 250.1 215.5)">4</text>
<text x="116.1" y="253.5" transform="rotate(-90 116.1 253.5)">4</text>
<text x="190.1" y="253.5" transform="rotate(-90 190.1 253.5)">4</text>
</g>
<g font-size="2.5" fill="#800">
<text x="218" y="38.6" transform="rotate(-90 218 38.6)">1</text>
<text x="221.3" y="45.1" transform="rotate(-90 221.3 45.1)">2</text>
<text x="218" y="49.2" transform="rotate(-90 218 49.2)">3</text>
<text x="29.2" y="77.4" transform="rotate(-90 29.2 77.4)">1</text>
<text x="32.6" y="83.9" transform="rotate(-90 32.6 83.9)">2</text>
<text x="29.2" y="88" transform="rotate(-90 29.2 88)">3</text>
</g>
</svg>
